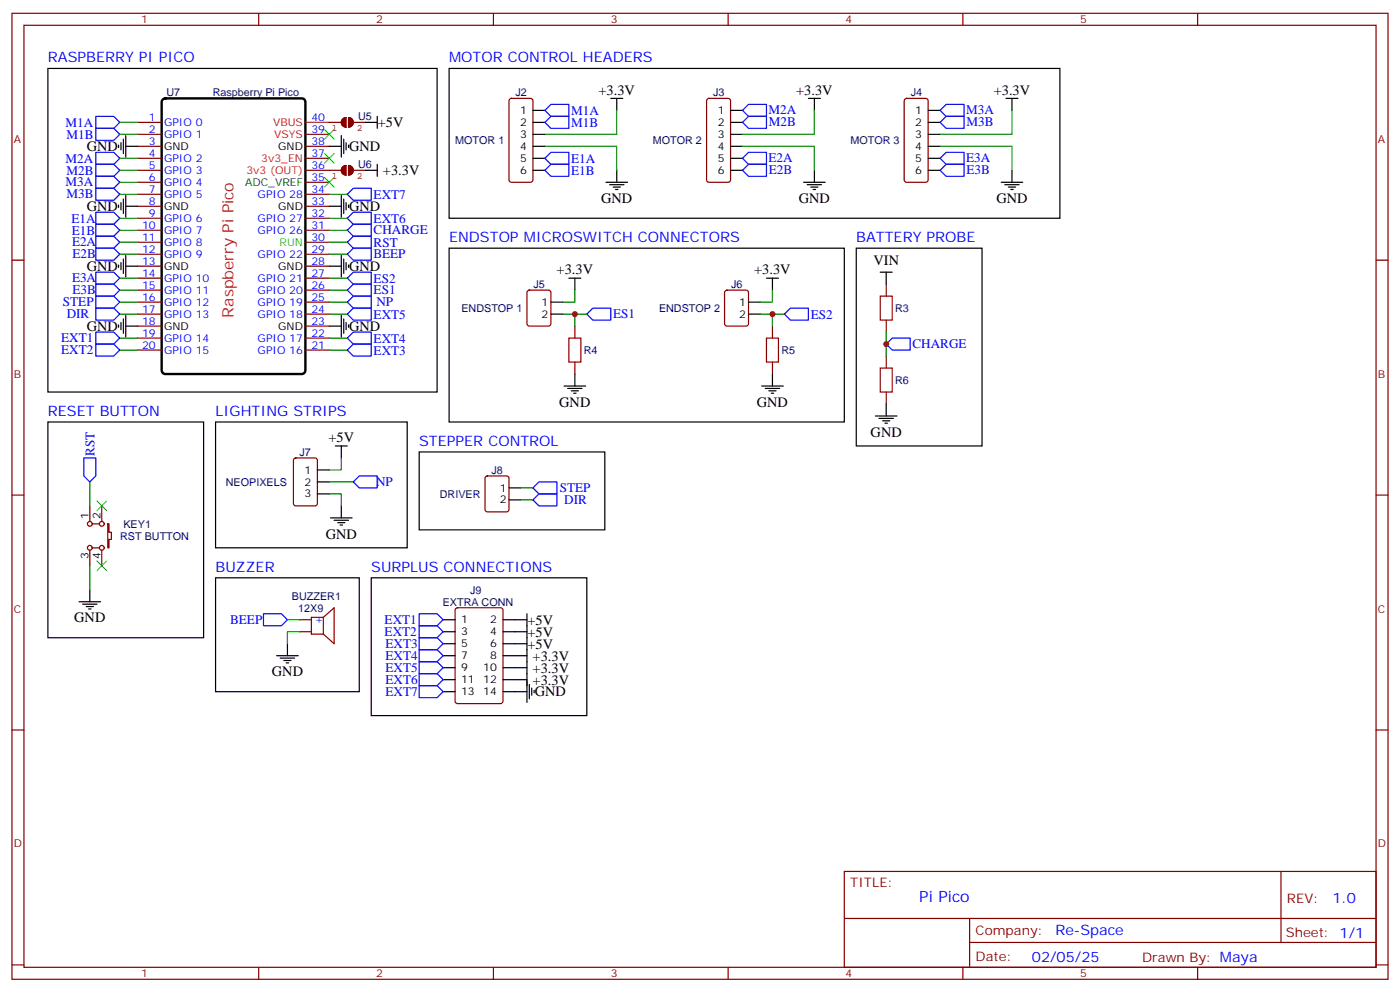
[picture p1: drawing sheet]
<svg xmlns="http://www.w3.org/2000/svg" width="412mm" height="292mm" viewBox="0 0 412 292" stroke-linecap="round" stroke-linejoin="round" font-family="sans-serif">
<g fill="none" stroke="#000" stroke-width=".35">
<path d="M14.1 20.1h114.7v95.3h-114.7zM37 39.9v6.3M100.5 39.9v6.3M107.6 36h3.5M111.1 34.3v3.5M132.3 20.1h179.9v44.1h-179.9zM157 32.5h3.5M157 36h3.5M157 39.5h3.5M179.9 29h3.5M181.7 29v3.5M215.2 32.5h3.5"/>
<path d="M215.2 36h3.5M215.2 39.5h3.5M238.1 29h3.6M239.9 29v3.5M273.4 32.5h3.5M273.4 36h3.5M273.4 39.5h3.5M296.3 29h3.6M298.1 29v3.5M34.9 42.7v.7M35.6 42v2.1M35.6 59.7v2.1"/>
<path d="M36.3 41v4.2M36.3 58.6v4.2M37 43.1h3.6M37 57.5v6.4M97 43.1h3.5M100.5 57.5v6.4M101.2 41v4.2M101.2 58.6v4.2M102 42v2.1M102 59.7v2.1M102.7 42.7v.7M107.6 50.1h3.5"/>
<path d="M111.1 48.4v3.5M157 43.1h3.5M157 46.6h3.5M157 50.1h3.5M178.5 53.7h6.4M179.6 54.4h4.2M180.6 55.1h2.1M181.3 55.8h.7M181.7 50.1v3.6M215.2 43.1h3.5M215.2 46.6h3.5M215.2 50.1h3.5"/>
<path d="M236.7 53.7h6.4M237.8 54.4h4.2M238.8 55.1h2.1M239.5 55.8h.7M239.9 50.1v3.6M273.4 43.1h3.5M273.4 46.6h3.5M273.4 50.1h3.5M294.9 53.7h6.4M296 54.4h4.2M297 55.1h2.2M297.7 55.8h.7"/>
<path d="M298.1 50.1v3.6M34.9 60.4v.7M34.9 78v.7M35.6 77.3v2.1M36.3 76.2v4.3M37 60.7h3.6M37 78.4h3.6M37 75.2v6.3M97 60.7h3.5M97 78.4h3.5M100.5 75.2v6.3M101.2 76.2v4.3"/>
<path d="M102 77.3v2.1M102.7 60.4v.7M102.7 78v.7M132.3 73.1h116.4v51.1h-116.4zM252.2 73.1h37.1v58.2h-37.1zM34.9 95.6v.7M35.6 94.9v2.1M36.3 93.9v4.2M37 96h3.6M37 92.8v6.4M97 96h3.5M100.5 92.8v6.4"/>
<path d="M101.2 93.9v4.2M102 94.9v2.1M102.7 95.6v.7M162.3 88.9h3.5M162.3 92.5h3.5M167.6 81.9h3.5M169.3 81.9v3.5M220.5 88.9h3.5M220.5 92.5h3.5M225.8 81.9h3.5M227.5 81.9v3.5M259.3 80.1h3.5"/>
<path d="M261.1 80.1v3.5M166.2 113.6h6.3M167.2 114.3h4.2M168.3 115h2.1M169 115.7h.7M169.3 110.1v3.5M224.4 113.6h6.3M225.4 114.3h4.3M226.5 115h2.1M227.2 115.7h.7M227.5 110.1v3.5M261.1 118.9v3.5"/>
<path d="M14.1 124.2h45.9v63.5h-45.9zM63.5 124.2h56.4v37.1h-56.4zM93.5 138.3h3.5M98.8 131.3h3.5M100.5 131.3v3.5M123.5 133h54.7v23h-54.7zM257.9 122.4h6.3M258.9 123.2h4.3M260 123.9h2.1M260.7 124.6h.7M93.5 145.4h3.5M93.5 141.9h3.5"/>
<path d="M97.4 152.4h6.3M98.4 153.1h4.3M99.5 153.8h2.1M100.2 154.6h.7M100.5 148.9v3.5M149.9 143.6h3.6M149.9 147.1h3.6M23.3 177.1h6.3M24.3 177.8h4.3M25.4 178.5h2.1M26.1 179.2h.7M26.5 173.6v3.5"/>
<path d="M63.5 170.1h42.3v33.5h-42.3zM109.4 170.1h63.5v40.5h-63.5zM81.5 193h6.3M82.5 193.7h4.3M83.6 194.4h2.1M84.3 195.1h.7M84.7 189.5v3.5M130.5 182.4h3.6M130.5 185.9h3.6M130.5 189.5h3.6M130.5 193h3.6M130.5 196.5h3.6"/>
<path d="M148.2 182.4h7M148.2 185.9h7M148.2 189.5h7M148.2 193h7M148.2 196.5h7M155.2 180.7v26.1M130.5 200.1h3.6M130.5 203.6h3.6M148.2 200.1h7M148.2 203.6h7M155.9 201.5v4.2M156.6 202.5v2.1"/>
<path d="M157.3 203.2v.7"/>
</g>
<g fill="none" stroke="#870000" stroke-width=".35">
<path d="M3.5 3.9h405.4v284.4h-405.4zM7.1 7.4h398.2v277.3h-398.2zM76.2 3.9v3.5M145.3 3.9v3.5M214.5 3.9v3.5M283.6 3.9v3.5M352.8 3.9v3.5M40.6 36h7M40.6 39.5h7M90 39.5h7M150.2 29.2l.4-.2h5.7l.6 .4 .1 23.6-.5 .6-5.9 .1-.6-.5-.1-23.5zM208.4 29.2l.4-.2h5.7l.6 .4 .1 23.6-.5 .6-5.9 .1-.6-.5-.1-23.5z"/>
<path d="M266.6 29.2l.5-.2h5.6l.6 .4 .1 23.6-.5 .6-5.8 .1-.7-.5-.1-23.5zM40.6 43.1h7M40.6 46.6h7M40.6 50.1h7M40.6 53.7h7M40.6 57.2h7M90 43.1h7M90 46.6h7M90 50.1h7M90 53.7h7M90 57.2h7M3.5 76.6h3.6"/>
<path d="M40.6 60.7h7M40.6 64.2h7M40.6 67.8h7M40.6 71.3h7M40.6 74.8h7M40.6 78.4h7M90 60.7h7M90 64.2h7M90 67.8h7M90 71.3h7M90 74.8h7M90 78.4h7"/>
<path d="M405.3 76.6h3.6M40.6 81.9h7M40.6 85.4h7M40.6 88.9h7M40.6 92.5h7M40.6 96h7M40.6 99.5h7M90 81.9h7M90 85.4h7M90 88.9h7M90 92.5h7M90 96h7"/>
<path d="M90 99.5h7M155.5 85.6l.4-.2h5.7l.6 .4 .1 9.5-.5 .6-5.9 .1-.6-.5-.1-9.4zM169.3 96v3.5M213.7 85.6l.4-.2h5.7l.6 .4 .1 9.5-.5 .6-5.9 .1-.6-.5-.1-9.4zM227.5 96v3.5M261.1 83.6v3.6M261.1 94.2v3.6M40.6 103h7M90 103h7M169.3 106.6v3.5M227.5 106.6v3.5M261.1 104.8v3.5"/>
<path d="M261.1 115.4v3.5M86.7 135l.4-.2h5.7l.6 .4 .1 13-.5 .7h-5.9l-.6-.5-.1-12.9zM3.5 145.7h3.6M26.5 148.9v4.6M27.2 154.2h2.1M30 148.9v4.6M31.7 154.2h.4v2.5h.7v2.1h-.7v2.5h-.4zM143.1 140.3l.5-.2h5.6l.7 .4v9.5l-.4 .6-5.9 .1-.7-.5v-9.4zM405.3 145.7h3.6M26.5 162v4.5M27.2 161.3h2.1M30 162v4.5"/>
<path d="M134.3 179.1l.5-.2h12.7l.6 .4 .1 27.1-.5 .7h-12.9l-.7-.4v-27.1zM88.2 185.9h3.5M88.2 182.4h3.5M95.2 181.7h-3.5v5h3.5M95.2 181.7v5M95.2 181.7l3.2-2.8v10.6l-3.2-2.8M3.5 214.9h3.6M405.3 214.9h3.6M248.7 256.5h156.6v28.2h-156.6zM377.3 256.5v20.9M248.7 270.4h156.5M285.6 277.4h119.6"/>
<path d="M285.6 270.4v14.1M3.5 284h3.6M76.2 284.7v3.6M145.3 284.7v3.6M214.5 284.7v3.6M283.6 284.7v3.6M352.8 284.7v3.6M405.3 284h3.6"/>
<circle cx="26.5" cy="154.2" r=".71"/>
<circle cx="30" cy="154.2" r=".71"/>
<circle cx="26.5" cy="161.3" r=".71"/>
<circle cx="30" cy="161.3" r=".71"/>
</g>
<path d="M47.9 29.4l.8-.4h40.2l.6 .2 .4 .5 .1 79.3-.3 .7-.5 .3-40.5 .1-.6-.2-.4-.6-.1-79.3z" fill="none" stroke="#000" stroke-width=".71"/>
<path d="M90 36h7" fill="none" stroke="#f00" stroke-width=".35"/>
<path d="M167.6 99.5h3.5v7.1h-3.5zM225.8 99.5h3.5v7.1h-3.5zM259.3 87.2h3.5v7h-3.5zM259.3 108.3h3.5v7.1h-3.5z" fill="none" stroke="#a10000" stroke-width=".35"/>
<g fill="#850000" stroke="#850000" stroke-width=".35">
<path d="M100.8 35.2l1.2-.6v2.8a1.41 1.41 0 0 1-1.3-.7 1.41 1.41 0 0 1 .1-1.5z"/>
<path d="M102.7 34.6a1.41 1.41 0 0 1 1.4 1.4 1.41 1.41 0 0 1-1.4 1.4z"/>
<path d="M100.8 49.3l1.2-.6v2.8a1.41 1.41 0 0 1-1.3-.7 1.41 1.41 0 0 1 .1-1.5z"/>
<path d="M102.7 48.7a1.41 1.41 0 0 1 1.4 1.4 1.41 1.41 0 0 1-1.4 1.4z"/>
</g>
<path d="M97 36h3.5M100.8 35.2l1.2-.6v2.8a1.41 1.41 0 0 1-1.3-.7 1.41 1.41 0 0 1 .1-1.5zM102.7 34.6a1.41 1.41 0 0 1 1.4 1.4 1.41 1.41 0 0 1-1.4 1.4zM104.1 36h3.5M97 50.1h3.5M100.8 49.3l1.2-.6v2.8a1.41 1.41 0 0 1-1.3-.7 1.41 1.41 0 0 1 .1-1.5zM102.7 48.7a1.41 1.41 0 0 1 1.4 1.4 1.41 1.41 0 0 1-1.4 1.4zM104.1 50.1h3.5" fill="none" stroke="#850000" stroke-width=".35"/>
<g fill="none" stroke="#00f" stroke-width=".35">
<path d="M28.2 34.3h5.3l1.8 1.7-1.8 1.8h-5.3zM28.2 37.8h5.3l1.8 1.7-1.8 1.8h-5.3zM160.5 32.5l1.8-1.8h5.3v3.6h-5.3zM160.5 36l1.8-1.7h5.3v3.5h-5.3zM218.7 36l1.8-1.7h5.3v3.5h-5.3zM218.7 32.5l1.8-1.8h5.3v3.6h-5.3zM276.9 36l1.8-1.7h5.3v3.5h-5.3zM276.9 32.5l1.8-1.8h5.3v3.6h-5.3zM28.2 44.8h5.3l1.8 1.8-1.8 1.8h-5.3zM28.2 48.4h5.3l1.8 1.7-1.8 1.8h-5.3zM28.2 51.9h5.3l1.8 1.8-1.8 1.7h-5.3zM28.2 55.4h5.3l1.8 1.8-1.8 1.7h-5.3z"/>
<path d="M102.3 57.2l1.8-1.8h5.3v3.5h-5.3zM160.5 46.6l1.8-1.8h5.3v3.6h-5.3zM160.5 50.1l1.8-1.7h5.3v3.5h-5.3zM218.7 50.1l1.8-1.7h5.3v3.5h-5.3zM218.7 46.6l1.8-1.8h5.3v3.6h-5.3zM276.9 50.1l1.8-1.7h5.3v3.5h-5.3zM278.7 44.8h5.3v3.6h-5.3l-1.8-1.8zM28.2 62.5h5.3l1.8 1.7-1.8 1.8h-5.3zM28.2 66h5.3l1.8 1.8-1.8 1.7h-5.3zM28.2 69.5h5.3l1.8 1.8-1.8 1.8h-5.3zM28.2 73.1h5.3l1.8 1.7-1.8 1.8h-5.3zM102.3 71.3l1.8-1.8h5.3v3.6h-5.3z"/>
<path d="M102.3 74.8l1.8-1.7h5.3v3.5h-5.3zM102.3 67.8l1.8-1.8h5.3v3.5h-5.3zM102.3 64.2l1.8-1.7h5.3v3.5h-5.3zM28.2 80.1h5.3l1.8 1.8-1.8 1.7h-5.3zM28.2 83.6h5.3l1.8 1.8-1.8 1.8h-5.3zM28.2 87.2h5.3l1.8 1.7-1.8 1.8h-5.3zM28.2 90.7h5.3l1.8 1.8-1.8 1.7h-5.3zM28.2 97.8h5.3l1.8 1.7-1.8 1.8h-5.3zM102.3 81.9l1.8-1.8h5.3v3.5h-5.3zM102.3 99.5l1.8-1.7h5.3v3.5h-5.3zM102.3 92.5l1.8-1.8h5.3v3.5h-5.3zM104.1 83.6h5.3v3.6h-5.3l-1.8-1.8z"/>
<path d="M104.1 87.2h5.3v3.5h-5.3l-1.8-1.8zM172.9 92.5l1.7-1.8h5.3v3.5h-5.3zM231.1 92.5l1.7-1.8h5.3v3.5h-5.3zM262.8 99.5h5.3v3.5h-5.3l-1.7-1.7zM28.2 101.3h5.3l1.8 1.7-1.8 1.8h-5.3zM104.1 101.3h5.3v3.5h-5.3l-1.8-1.8zM24.7 134.8h3.5v5.3l-1.7 1.8-1.8-1.8zM104.1 141.9l1.7-1.8h5.3v3.5h-5.3zM158.7 141.9h5.3v3.5h-5.3l-1.7-1.8zM158.7 145.4h5.3v3.5h-5.3l-1.7-1.8zM77.6 180.7h5.3l1.8 1.7-1.8 1.8h-5.3zM123.5 180.7h5.3l1.7 1.7-1.7 1.8h-5.3z"/>
<path d="M123.5 184.2h5.3l1.7 1.7-1.7 1.8h-5.3zM123.5 187.7h5.3l1.7 1.8-1.7 1.7h-5.3zM123.5 191.2h5.3l1.7 1.8-1.7 1.8h-5.3zM123.5 194.8h5.3l1.7 1.7-1.7 1.8h-5.3zM123.5 198.3h5.3l1.7 1.8-1.7 1.7h-5.3zM123.5 201.8h5.3l1.7 1.8-1.7 1.8h-5.3z"/>
</g>
<g fill="none" stroke="#008700" stroke-width=".35">
<path d="M35.3 39.5h5.3M35.3 36h5.3M181.7 32.5v7h-21.2M239.9 32.5v7h-21.2M298.1 32.5v7h-21.2M35.3 57.2h5.3M35.3 53.7h5.3M35.3 50.1h5.3M35.3 46.6h5.3M97 57.2h5.3M160.5 43.1h21.2v7M218.7 43.1h21.2v7"/>
<path d="M276.9 43.1h21.2v7M35.3 74.8h5.3M35.3 71.3h5.3M35.3 67.8h5.3M35.3 64.2h5.3M97 74.8h5.3M97 71.3h5.3M97 67.8h5.3M97 64.2h5.3M35.3 92.5h5.3M35.3 81.9h5.3M35.3 85.4h5.3"/>
<path d="M35.3 88.9h5.3M35.3 99.5h5.3M97 92.5h5.3M97 81.9h5.3M97 85.4h5.3M97 88.9h5.3M97 99.5h5.3M165.8 92.5h3.5v3.5M169.3 85.4v3.5h-3.5M169.3 92.5h3.6M224 92.5h3.5v3.5M227.5 85.4v3.5h-3.5"/>
<path d="M227.5 92.5h3.6M261.1 97.8v7M35.3 103h5.3M97 103h5.3M100.5 134.8v3.5h-3.5M26.5 141.9v7M97 145.4h3.5v3.5M97 141.9h7.1M153.5 147.1h3.5M153.5 143.6h3.5M26.5 166.5v7.1M84.7 182.4h3.5"/>
<path d="M88.2 185.9h-3.5v3.6"/>
</g>
<g fill="#c00">
<circle cx="169.3" cy="92.5" r=".88"/>
<circle cx="227.5" cy="92.5" r=".88"/>
<circle cx="261.1" cy="101.3" r=".88"/>
</g>
<path d="M95.6 38.1l2.8 2.9M98.4 38.1l-2.8 2.9M95.6 45.2l2.8 2.8M95.6 52.2l2.8 2.9M98.4 45.2l-2.8 2.8M98.4 52.2l-2.8 2.9M28.6 147.5l2.8 2.8M31.4 147.5l-2.8 2.8M28.6 165.1l2.8 2.9M31.4 165.1l-2.8 2.9" fill="none" stroke="#3c3" stroke-width=".35"/>
<text font-size="4.6" fill="#f00" x="68.8" y="93.5" transform="rotate(-90 68.8 93.5)">Raspberry Pi Pico</text>
<text font-size="4.6" fill="#00f" x="270.8" y="265.5">Pi Pico</text>
<g font-size="4.2" fill="#00f">
<text x="14.1" y="18.4">RASPBERRY PI PICO</text>
<text x="132.3" y="18.4">MOTOR CONTROL HEADERS</text>
<text x="132.3" y="71.3">ENDSTOP MICROSWITCH CONNECTORS</text>
<text x="252.2" y="71.3">BATTERY PROBE</text>
<text x="14.1" y="122.4">RESET BUTTON</text>
<text x="63.5" y="122.4">LIGHTING STRIPS</text>
<text x="123.5" y="131.3">STEPPER CONTROL</text>
<text x="63.5" y="168.3">BUZZER</text>
<text x="109.4" y="168.3">SURPLUS CONNECTIONS</text>
<text x="392.5" y="265.8">1.0</text>
<text x="310.9" y="275.3">Re-Space</text>
<text x="304" y="283.1">02/05/25</text>
</g>
<g font-size="4.2">
<text x="176.3" y="27.9">+3.3V</text>
<text x="234.5" y="27.9">+3.3V</text>
<text x="292.7" y="27.9">+3.3V</text>
<text x="111.3" y="37.5">+5V</text>
<text x="25.6" y="44.5">GND</text>
<text x="102.8" y="44.5">GND</text>
<text x="112.8" y="51.6">+3.3V</text>
<text x="177.1" y="59.8">GND</text>
<text x="235.3" y="59.8">GND</text>
<text x="293.5" y="59.8">GND</text>
<text x="25.6" y="62.1">GND</text>
<text x="102.8" y="62.1">GND</text>
<text x="25.6" y="79.8">GND</text>
<text x="102.8" y="79.8">GND</text>
<text x="164" y="80.8">+3.3V</text>
<text x="222.2" y="80.8">+3.3V</text>
<text x="257.3" y="78">VIN</text>
<text x="25.6" y="97.4">GND</text>
<text x="102.8" y="97.4">GND</text>
<text x="164.7" y="119.7">GND</text>
<text x="223" y="119.7">GND</text>
<text x="96.8" y="130.2">+5V</text>
<text x="256.5" y="128.5">GND</text>
<text x="96" y="158.5">GND</text>
<text x="21.9" y="183.2">GND</text>
<text x="155.4" y="183.9">+5V</text>
<text x="155.4" y="187.4">+5V</text>
<text x="155.4" y="190.9">+5V</text>
<text x="156.9" y="194.4">+3.3V</text>
<text x="156.9" y="198">+3.3V</text>
<text x="80.1" y="199.1">GND</text>
<text x="156.9" y="201.5">+3.3V</text>
<text x="157.5" y="205">GND</text>
</g>
<g font-size="3.9" fill="#00f">
<text x="168.2" y="33.9">M1A</text>
<text x="226.4" y="33.7">M2A</text>
<text x="284.6" y="33.7">M3A</text>
<text x="19.3" y="37.3">M1A</text>
<text x="19.6" y="40.8">M1B</text>
<text x="168.3" y="37.4">M1B</text>
<text x="226.5" y="37.2">M2B</text>
<text x="284.7" y="37.2">M3B</text>
<text x="19.3" y="47.8">M2A</text>
<text x="168.2" y="48">E1A</text>
<text x="226.4" y="47.8">E2A</text>
<text x="284.6" y="47.8">E3A</text>
<text x="19.6" y="51.4">M2B</text>
<text x="168.3" y="51.5">E1B</text>
<text x="226.5" y="51.3">E2B</text>
<text x="284.7" y="51.3">E3B</text>
<text x="19.3" y="54.9">M3A</text>
<text x="19.6" y="58.4">M3B</text>
<text x="110.1" y="58.5">EXT7</text>
<text x="21.1" y="65.5">E1A</text>
<text x="110.1" y="65.6">EXT6</text>
<text x="21.2" y="69.1">E1B</text>
<text x="110" y="69">CHARGE</text>
<text x="21.2" y="72.5">E2A</text>
<text x="21.4" y="76.1">E2B</text>
<text x="110" y="76.1">BEEP</text>
<text x="110.1" y="72.6">RST</text>
<text x="21.2" y="83.1">E3A</text>
<text x="110.1" y="83.2">ES2</text>
<text x="21.4" y="86.7">E3B</text>
<text x="110.1" y="86.7">ES1</text>
<text x="18.5" y="90.2">STEP</text>
<text x="19.6" y="93.7">DIR</text>
<text x="110.1" y="93.8">EXT5</text>
<text x="110.9" y="90.1">NP</text>
<text x="180.6" y="93.7">ES1</text>
<text x="238.8" y="93.8">ES2</text>
<text x="18" y="100.8">EXT1</text>
<text x="110.1" y="100.9">EXT4</text>
<text x="18" y="104.2">EXT2</text>
<text x="110.1" y="104.4">EXT3</text>
<text x="268.8" y="102.5">CHARGE</text>
<text x="27.8" y="134.1" transform="rotate(-90 27.8 134.1)">RST</text>
<text x="110.8" y="143.1">NP</text>
<text x="164.9" y="144.8">STEP</text>
<text x="166.2" y="148.3">DIR</text>
<text x="67.8" y="183.8">BEEP</text>
<text x="113.3" y="183.7">EXT1</text>
<text x="113.3" y="187.2">EXT2</text>
<text x="113.6" y="190.8">EXT3</text>
<text x="113.6" y="194.3">EXT4</text>
<text x="113.6" y="197.8">EXT5</text>
<text x="113.6" y="201.3">EXT6</text>
<text x="113.6" y="204.9">EXT7</text>
</g>
<g font-size="3.9" fill="#800">
<text x="250.5" y="261.1">TITLE:</text>
<text x="379.1" y="265.8">REV:</text>
<text x="287.4" y="275.3">Company:</text>
<text x="378.7" y="275.9">Sheet: 1/1</text>
<text x="287.4" y="283">Date:</text>
<text x="336.4" y="283.1">Drawn By: Maya</text>
</g>
<g font-size="3.2" fill="#800">
<text x="41.6" y="6.9">1</text>
<text x="110.8" y="6.9">2</text>
<text x="179.9" y="6.9">3</text>
<text x="249.1" y="6.9">4</text>
<text x="318.2" y="6.9">5</text>
<text x="4.1" y="42">A</text>
<text x="405.9" y="42">A</text>
<text x="4.1" y="111.2">B</text>
<text x="405.9" y="111.2">B</text>
<text x="4.1" y="180.3">C</text>
<text x="405.9" y="180.3">C</text>
<text x="4.1" y="249.4">D</text>
<text x="405.9" y="249.4">D</text>
<text x="41.6" y="287.7">1</text>
<text x="110.8" y="287.7">2</text>
<text x="179.9" y="287.7">3</text>
<text x="249.1" y="287.7">4</text>
<text x="318.2" y="287.7">5</text>
</g>
<g font-size="3.2" fill="#000080">
<text x="49" y="28.4">U7</text>
<text x="62.7" y="28.4">Raspberry Pi Pico</text>
<text x="151.8" y="28.3">J2</text>
<text x="210.1" y="28.3">J3</text>
<text x="268.3" y="28.3">J4</text>
<text x="105.5" y="35.4">U5</text>
<text x="134.1" y="42.5">MOTOR 1</text>
<text x="192.3" y="42.5">MOTOR 2</text>
<text x="250.5" y="42.5">MOTOR 3</text>
<text x="105.5" y="49.5">U6</text>
<text x="157.1" y="84.8">J5</text>
<text x="215.3" y="84.8">J6</text>
<text x="135.9" y="91.8">ENDSTOP 1</text>
<text x="194.1" y="91.8">ENDSTOP 2</text>
<text x="263.7" y="91.9">R3</text>
<text x="172" y="104.2">R4</text>
<text x="230.2" y="104.2">R5</text>
<text x="263.7" y="113">R6</text>
<text x="88.2" y="134.2">J7</text>
<text x="66.5" y="143">NEOPIXELS</text>
<text x="144.8" y="139.4">J8</text>
<text x="129.6" y="146.5">DRIVER</text>
<text x="36.4" y="155.3">KEY1</text>
<text x="35.4" y="158.9">RST BUTTON</text>
<text x="86" y="176.5">BUZZER1</text>
<text x="130.4" y="178.3">EXTRA CONN</text>
<text x="138.5" y="174.8">J9</text>
<text x="87.9" y="180.1">12X9</text>
</g>
<g font-size="3.2" fill="#00f">
<text x="43.8" y="35.7">1</text>
<text x="91.7" y="35.7">40</text>
<text x="43.8" y="39.2">2</text>
<text x="48.3" y="37.1">GPIO 0</text>
<text x="48.3" y="40.6">GPIO 1</text>
<text x="91.7" y="39.2">39</text>
<text x="43.8" y="42.7">3</text>
<text x="43.8" y="46.2">4</text>
<text x="48.3" y="47.7">GPIO 2</text>
<text x="91.7" y="46.2">37</text>
<text x="91.7" y="42.7">38</text>
<text x="43.8" y="49.8">5</text>
<text x="43.8" y="53.3">6</text>
<text x="48.3" y="51.2">GPIO 3</text>
<text x="91.7" y="53.3">35</text>
<text x="91.7" y="49.8">36</text>
<text x="43.8" y="56.8">7</text>
<text x="48.3" y="54.7">GPIO 4</text>
<text x="48.3" y="58.2">GPIO 5</text>
<text x="75.9" y="58.2">GPIO 28</text>
<text x="91.7" y="56.8">34</text>
<text x="43.8" y="60.4">8</text>
<text x="43.8" y="63.9">9</text>
<text x="48.3" y="65.3">GPIO 6</text>
<text x="75.9" y="65.3">GPIO 27</text>
<text x="91.7" y="63.9">32</text>
<text x="91.7" y="60.4">33</text>
<text x="41.8" y="67.4">10</text>
<text x="41.8" y="70.9">11</text>
<text x="48.3" y="68.8">GPIO 7</text>
<text x="75.9" y="68.8">GPIO 26</text>
<text x="91.7" y="70.9">30</text>
<text x="91.7" y="67.4">31</text>
<text x="41.8" y="74.5">12</text>
<text x="41.8" y="78">13</text>
<text x="48.3" y="72.4">GPIO 8</text>
<text x="48.3" y="75.9">GPIO 9</text>
<text x="75.9" y="75.9">GPIO 22</text>
<text x="91.7" y="78">28</text>
<text x="91.7" y="74.5">29</text>
<text x="41.8" y="81.5">14</text>
<text x="48.3" y="82.9">GPIO 10</text>
<text x="75.9" y="82.9">GPIO 21</text>
<text x="91.7" y="81.5">27</text>
<text x="41.8" y="85.1">15</text>
<text x="41.8" y="88.6">16</text>
<text x="48.3" y="86.5">GPIO 11</text>
<text x="48.3" y="90">GPIO 12</text>
<text x="75.9" y="90">GPIO 19</text>
<text x="75.9" y="86.5">GPIO 20</text>
<text x="91.7" y="88.6">25</text>
<text x="91.7" y="85.1">26</text>
<text x="41.8" y="92.1">17</text>
<text x="41.8" y="95.6">18</text>
<text x="48.3" y="93.5">GPIO 13</text>
<text x="75.9" y="93.5">GPIO 18</text>
<text x="91.7" y="95.6">23</text>
<text x="91.7" y="92.1">24</text>
<text x="41.8" y="99.2">19</text>
<text x="48.3" y="100.6">GPIO 14</text>
<text x="75.9" y="100.6">GPIO 17</text>
<text x="91.7" y="99.2">22</text>
<text x="41.8" y="102.7">20</text>
<text x="48.3" y="104.1">GPIO 15</text>
<text x="75.9" y="104.1">GPIO 16</text>
<text x="91.7" y="102.7">21</text>
<text x="92.8" y="183.5">+</text>
</g>
<g font-size="3.2">
<text x="153.2" y="33.5">1</text>
<text x="211.4" y="33.5">1</text>
<text x="269.6" y="33.5">1</text>
<text x="153.2" y="37.1">2</text>
<text x="153.2" y="40.6">3</text>
<text x="211.4" y="37.1">2</text>
<text x="211.4" y="40.6">3</text>
<text x="269.6" y="37.1">2</text>
<text x="269.6" y="40.6">3</text>
<text x="48.3" y="44.1">GND</text>
<text x="82" y="44.1">GND</text>
<text x="153.2" y="44.1">4</text>
<text x="153.2" y="47.7">5</text>
<text x="211.4" y="44.1">4</text>
<text x="211.4" y="47.7">5</text>
<text x="269.6" y="44.1">4</text>
<text x="269.6" y="47.7">5</text>
<text x="153.2" y="51.2">6</text>
<text x="211.4" y="51.2">6</text>
<text x="269.6" y="51.2">6</text>
<text x="48.3" y="61.8">GND</text>
<text x="82" y="61.8">GND</text>
<text x="48.3" y="79.4">GND</text>
<text x="82" y="79.4">GND</text>
<text x="159.6" y="90">1</text>
<text x="217.8" y="90">1</text>
<text x="159.6" y="93.5">2</text>
<text x="217.8" y="93.5">2</text>
<text x="48.3" y="97">GND</text>
<text x="82" y="97">GND</text>
<text x="89.7" y="139.4">1</text>
<text x="89.7" y="142.9">2</text>
<text x="89.7" y="146.4">3</text>
<text x="147.2" y="144.7">1</text>
<text x="147.2" y="148.2">2</text>
<text x="26.1" y="152.8" transform="rotate(-90 26.1 152.8)">1</text>
<text x="29.6" y="152.8" transform="rotate(-90 29.6 152.8)">2</text>
<text x="26.1" y="164.7" transform="rotate(-90 26.1 164.7)">3</text>
<text x="29.6" y="164.7" transform="rotate(-90 29.6 164.7)">4</text>
<text x="135.8" y="183.5">1</text>
<text x="144.4" y="183.5">2</text>
<text x="135.8" y="187">3</text>
<text x="135.8" y="190.5">5</text>
<text x="144.4" y="187">4</text>
<text x="144.4" y="190.5">6</text>
<text x="135.8" y="194.1">7</text>
<text x="135.8" y="197.6">9</text>
<text x="142.4" y="197.6">10</text>
<text x="144.4" y="194.1">8</text>
<text x="135.8" y="201.1">11</text>
<text x="142.4" y="201.1">12</text>
<text x="135.8" y="204.6">13</text>
<text x="142.4" y="204.6">14</text>
</g>
<g font-size="3.2" fill="#f00">
<text x="80.4" y="37.1">VBUS</text>
<text x="80.8" y="40.6">VSYS</text>
<text x="76.9" y="47.7">3v3_EN</text>
<text x="72.6" y="51.2">3v3 (OUT)</text>
</g>
<text font-size="3.2" fill="#060" x="72.2" y="54.7">ADC_VREF</text>
<text font-size="3.2" fill="#0f0" x="82.3" y="72.4">RUN</text>
<g font-size="2.8" fill="#840000">
<text x="97.8" y="38.7">1</text>
<text x="105.1" y="38.7">2</text>
<text x="97.8" y="52.8">1</text>
<text x="105.1" y="52.8">2</text>
</g>
</svg>
